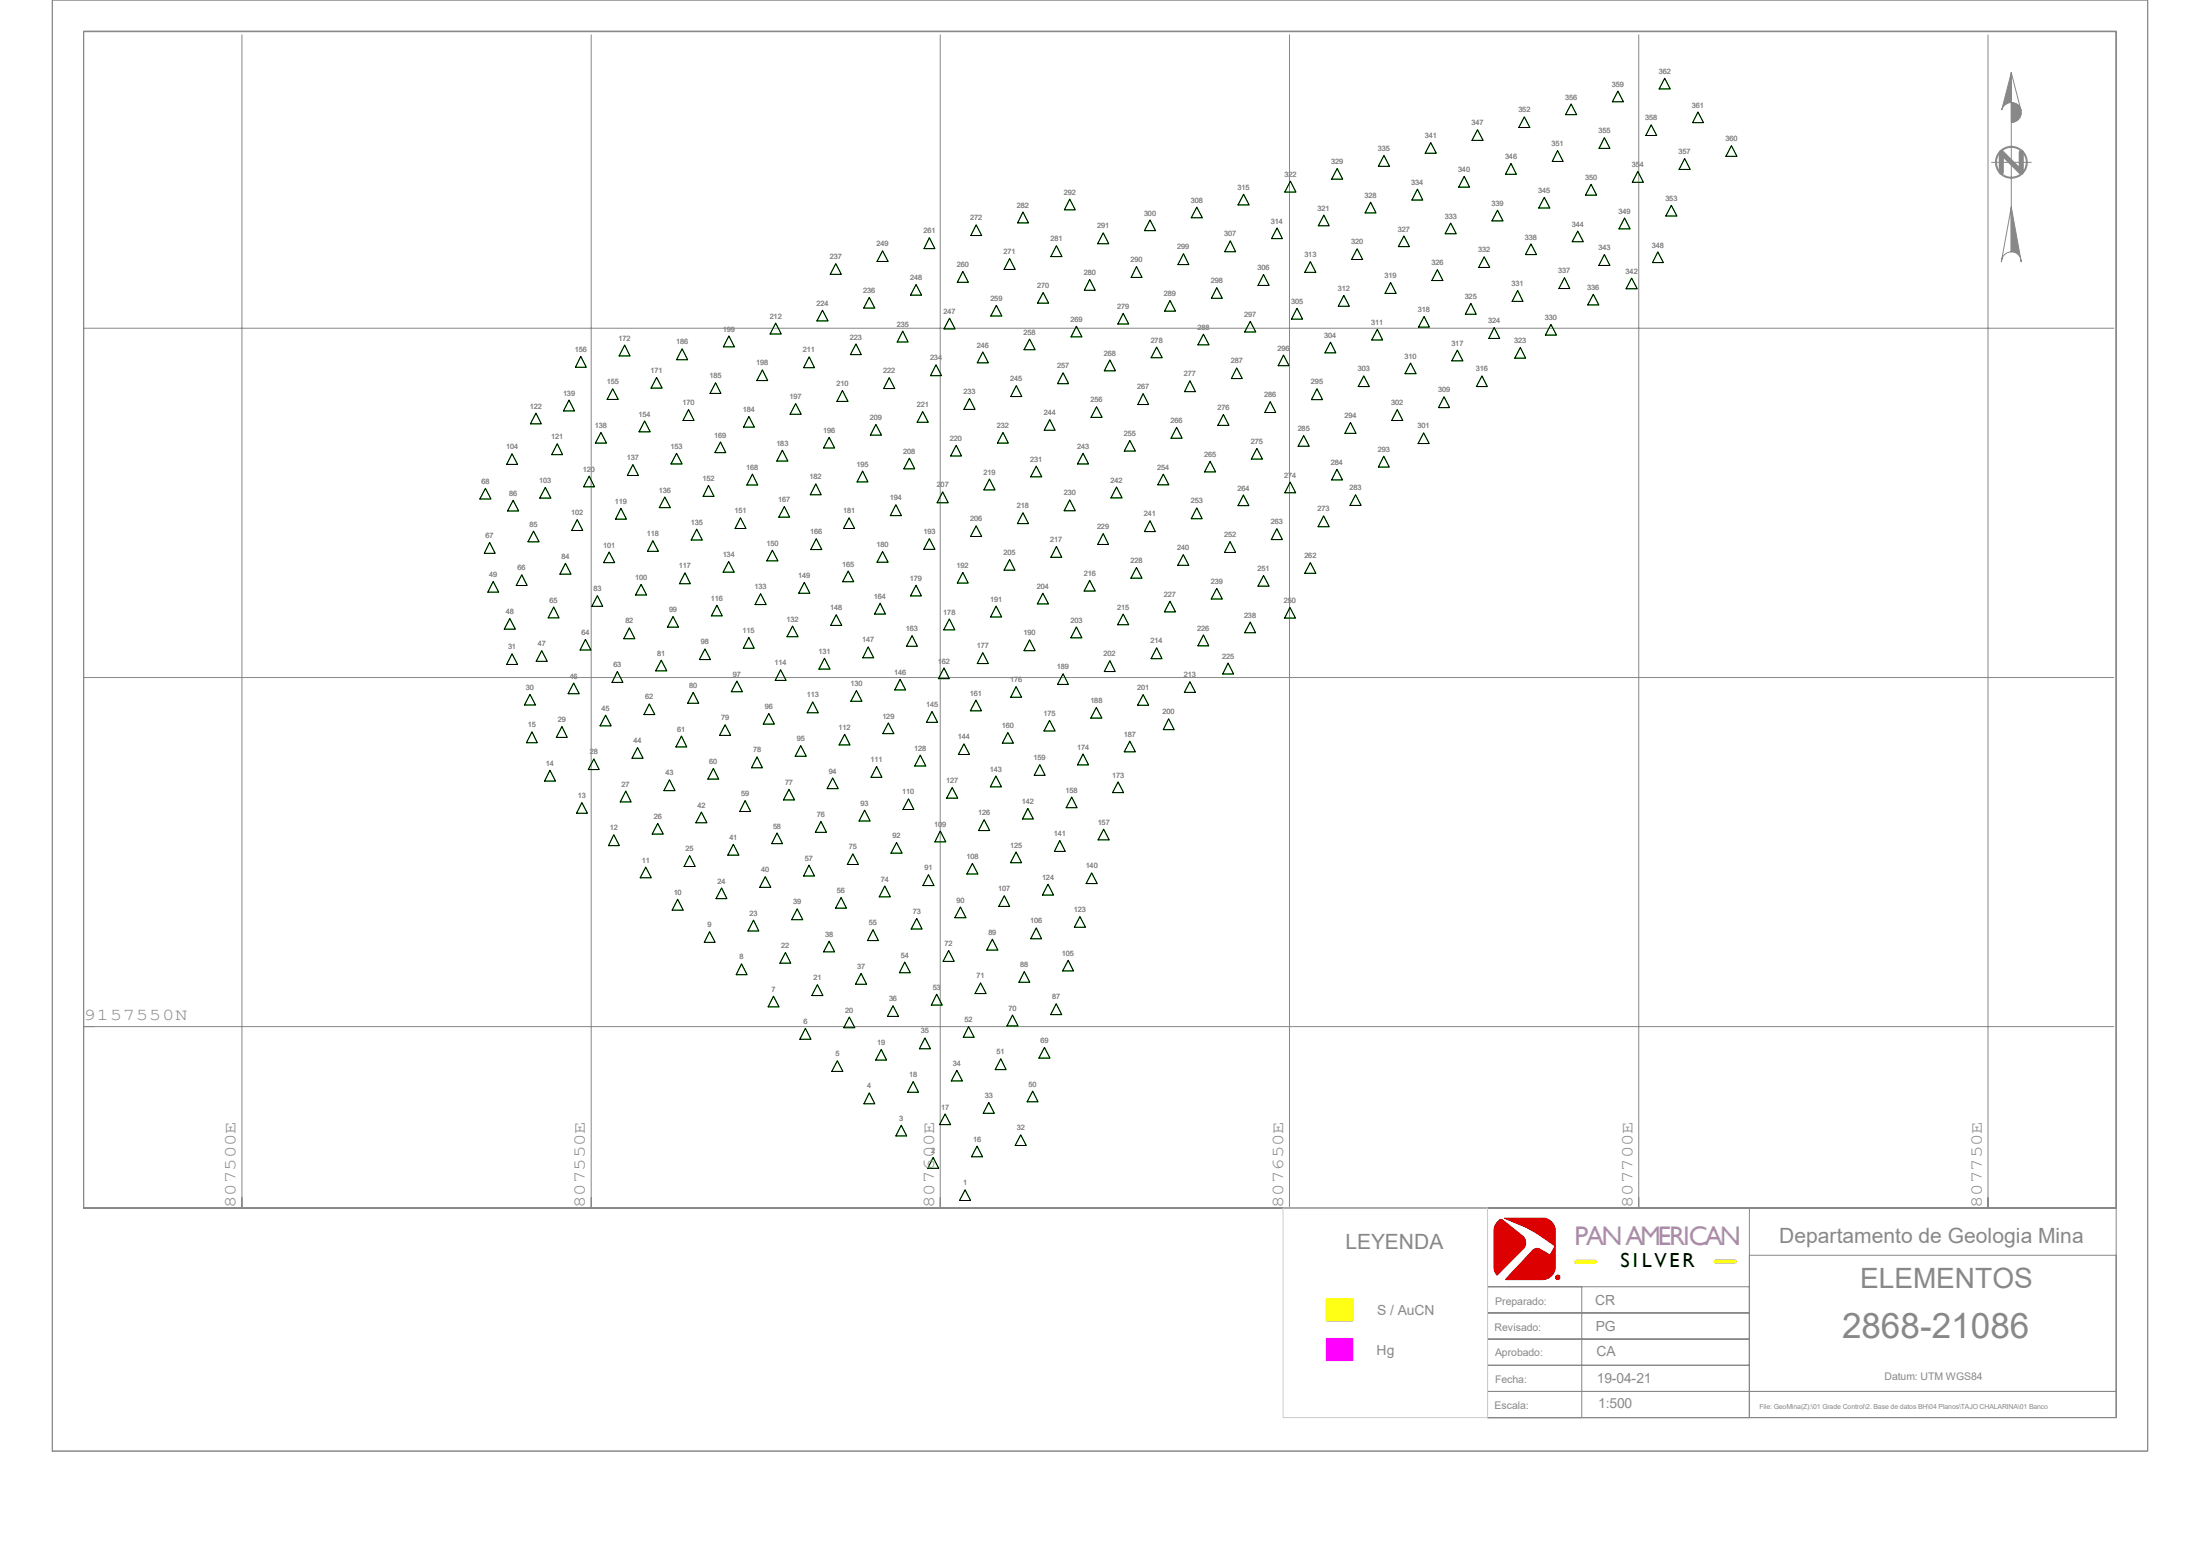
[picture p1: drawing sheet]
<svg xmlns="http://www.w3.org/2000/svg" width="420mm" height="297mm" viewBox="0 0 420 297" stroke-linecap="round" stroke-linejoin="round" font-family="sans-serif">
<g fill="#888" stroke="#888" stroke-width=".19">
<path d="M384 39.5l1.9 10.5-.2-.9a1.82 1.82 0 0 0-1.7-1z" fill-rule="evenodd"/>
<path d="M384 19.6a1.91 1.91 0 0 1 1.9 1.9 1.91 1.91 0 0 1-1.9 1.9z" fill-rule="evenodd"/>
<path d="M384 13.9l-.1 5.7a2.01 2.01 0 0 0-1.8 1.4z" fill-rule="evenodd"/>
</g>
<g fill="#d00" stroke="#d00" stroke-width=".19">
<path d="M285.8 233.4l.6-.6 .5 .1 3.7 3a1.73 1.73 0 0 1 .4 2.3l-5.2 5.2a2.21 2.21 0 0 1-.6-1.5v-7a2.22 2.22 0 0 1 .6-1.5z" fill-rule="evenodd"/>
<path d="M287.2 232.5h7.3a2.36 2.36 0 0 1 2.4 2.5v6.9a2.43 2.43 0 0 1-2.4 2.4l-7.1-.1 5-5.3a1.2 1.2 0 0 1 1.8-.4l1.7 1.1 1-1.8-3.1-2.1-2.3-1.3z" fill-rule="evenodd"/>
</g>
<path d="M253.2 247.9h5.1v4.2h-5.1z" fill-rule="evenodd" fill="#ff0" stroke="#ff0" stroke-width=".19"/>
<path d="M253.2 255.5h5.1v4.2h-5.1z" fill-rule="evenodd" fill="#f0f" stroke="#f0f" stroke-width=".19"/>
<g fill="none" stroke="#888" stroke-width=".19">
<path d="M10 0h400v277h-400zM16 6h388v224.6h-388zM16 6.1h388v224.5h-388zM46.2 6.6v224M112.9 6.6v224M179.5 6.6v224M246.2 6.6v224M312.8 6.6v224M379.5 6.6v224M384 13.9l1.8 7.2a1.88 1.88 0 0 0-1.8-1.5zM384 13.9v34.2M380.2 31h7.6"/>
<path d="M384 39.5l-.1 8.6a1.93 1.93 0 0 0-1.7 1.1l-.1 .8zM16 62.7h387.5M16 129.3h387.5M16 196h387.5M284 230.6h120v40h-120zM284 230.6h50v40h-50zM334 239.6h70v26h-70zM284 255.6h50v5h-50zM284 250.6h50v5h-50zM284 245.6h50v5h-50zM284 245.6h18v25h-18zM284 265.6h50v5h-50z"/>
<path d="M284 260.6h50v5h-50zM334 265.6h70v5h-70z"/>
<circle cx="384" cy="31" r="2.86"/>
<circle cx="384" cy="31" r="3"/>
</g>
<path d="M385.9 29.1v3.8l-3.8-3.8v3.8" fill="none" stroke="#888" stroke-width=".97"/>
<circle cx="297.4" cy="243.8" r=".32" fill="none" stroke="#d00" stroke-width=".38"/>
<g fill="none" stroke="#0f0" stroke-width=".19">
<path d="M299.9 19.9l1.1 2h-2.1zM308.9 17.4l1 2h-2.1zM317.8 14.9l1.1 2.1h-2.2zM204.2 38l1.1 2h-2.1zM228.5 39.5l1 2.1h-2.1zM237.4 37.1l1.1 2h-2.2zM246.3 34.6l1.1 2.1h-2.1zM255.3 32.2l1 2h-2.1zM261.7 38.6l1 2h-2.1zM264.2 29.7l1.1 2.1h-2.2zM270.6 36.1l1 2.1h-2.1zM273.1 27.2l1.1 2.1h-2.1z"/>
<path d="M279.5 33.7l1 2h-2zM282.1 24.8l1 2h-2.1zM288.5 31.2l1 2.1h-2.1zM291 22.3l1.1 2h-2.2zM294.8 37.7l1.1 2h-2.1zM297.3 28.7l1.1 2.1h-2.1zM303.7 35.2l1.1 2.1h-2.1zM306.3 26.3l1 2h-2zM312.7 32.7l1 2.1h-2.1zM315.2 23.8l1.1 2.1h-2.1zM319.1 39.2l1 2h-2.1zM321.6 30.3l1.1 2h-2.2z"/>
<path d="M324.1 21.4l1.1 2h-2.1zM330.5 27.8l1.1 2h-2.1zM157 59.2l1.1 2.1h-2.1zM159.6 50.3l1 2.1h-2.1zM165.9 56.8l1.1 2h-2.1zM168.5 47.9l1 2h-2.1zM174.9 54.3l1 2h-2.1zM177.4 45.4l1.1 2.1h-2.1zM183.8 51.8l1.1 2.1h-2.1zM186.4 42.9l1 2.1h-2.1zM190.2 58.3l1.1 2h-2.2zM192.7 49.4l1.1 2h-2.1z"/>
<path d="M195.3 40.5l1 2h-2zM199.1 55.8l1.1 2.1h-2.1zM201.7 46.9l1 2.1h-2.1zM208 53.3l1.1 2.1h-2.1zM210.6 44.5l1.1 2h-2.2zM214.4 59.8l1.1 2h-2.1zM217 50.9l1 2.1h-2.1zM219.5 42l1.1 2h-2.1zM223.4 57.4l1 2h-2.1zM225.9 48.4l1 2.1h-2zM232.3 54.9l1 2h-2zM234.9 46l1 2h-2.1z"/>
<path d="M241.2 52.4l1.1 2.1h-2.1zM243.8 43.5l1 2.1h-2.1zM247.6 58.8l1.1 2.1h-2.2zM250.1 50l1.1 2h-2.1zM252.7 41.1l1 2h-2zM256.5 56.4l1.1 2.1h-2.1zM259.1 47.5l1 2h-2.1zM265.5 53.9l1 2.1h-2.1zM268 45l1.1 2.1h-2.1zM274.4 51.5l1.1 2.1h-2.2zM276.9 42.6l1.1 2h-2.1zM280.8 57.9l1 2.1h-2.1z"/>
<path d="M283.3 49l1.1 2.1h-2.1zM285.9 40.1l1 2.1h-2.1zM289.7 55.5l1 2h-2zM292.3 46.6l1 2h-2.1zM298.7 53l1 2.1h-2.1zM301.2 44.1l1.1 2h-2.2zM304.2 56.2l1 2h-2.1zM306.3 48.6l1 2.1h-2.1zM310.1 41.6l1.1 2.1h-2.1zM311.5 53.1l1 2h-2.1zM316.5 48.1l1 2h-2zM102.3 78.9l1 2h-2z"/>
<path d="M108.6 76.4l1.1 2h-2.1zM110.9 68l1 2.1h-2zM117 74.2l1 2h-2.1zM119.3 65.9l1 2h-2.1zM125.3 72.1l1.1 2h-2.1zM130.2 66.6l1.1 2.1h-2.1zM131.4 78.2l1.1 2.1h-2.1zM136.6 73.1l1 2h-2zM139.1 64.1l1.1 2.1h-2.1zM143 79.5l1 2h-2.1zM145.5 70.6l1.1 2h-2.1zM148.1 61.7l1 2.1h-2.1z"/>
<path d="M151.9 77l1.1 2.1h-2.2zM154.5 68.1l1 2.1h-2.1zM160.8 74.5l1.1 2.1h-2.1zM163.4 65.7l1 2h-2.1zM169.8 72.1l1 2.1h-2.1zM172.3 63.2l1.1 2.1h-2.1zM176.1 78.6l1.1 2h-2.1zM178.7 69.6l1 2.1h-2.1zM181.3 60.7l1 2.1h-2.1zM185.1 76.1l1 2h-2.1zM187.6 67.2l1.1 2.1h-2.1zM194 73.6l1.1 2.1h-2.1z"/>
<path d="M196.6 64.7l1 2.1h-2.1zM202.9 71.2l1.1 2h-2.1zM205.5 62.3l1 2h-2zM209.3 77.6l1.1 2.1h-2.1zM211.9 68.7l1 2.1h-2.1zM218.2 75.1l1.1 2.1h-2.1zM220.8 66.3l1.1 2h-2.1zM227.2 72.7l1 2.1h-2.1zM229.7 63.8l1.1 2h-2.1zM233.6 79.1l1 2.1h-2.1zM236.1 70.2l1.1 2.1h-2.1zM238.7 61.3l1 2.1h-2.1z"/>
<path d="M242.5 76.7l1 2h-2zM245 67.8l1.1 2h-2.1zM251.4 74.2l1.1 2.1h-2.1zM254 65.3l1 2.1h-2.1zM260.4 71.8l1 2h-2.1zM262.9 62.9l1 2h-2zM266.7 78.2l1.1 2.1h-2.1zM269.3 69.3l1 2h-2.1zM271.9 60.4l1 2h-2.1zM275.7 75.7l1 2.1h-2.1zM278.2 66.8l1.1 2.1h-2.1zM282.9 71.8l1 2h-2z"/>
<path d="M285.2 62.5l1.1 2.1h-2.1zM290.2 66.3l1.1 2.1h-2.1zM296.1 61.9l1 2.1h-2.1zM92.7 93.2l1 2.1h-2.1zM97.7 86.6l1.1 2h-2.1zM98 95.5l1 2h-2.1zM104.1 93l1.1 2.1h-2.2zM106.4 84.7l1 2.1h-2.1zM110.2 99.2l1.1 2.1h-2.2zM112.5 90.9l1 2h-2.1zM114.7 82.6l1.1 2h-2.1zM118.5 97l1.1 2.1h-2.1z"/>
<path d="M120.8 88.7l1.1 2.1h-2.1zM123.1 80.3l1 2.1h-2.1zM126.9 94.9l1.1 2h-2.1zM129.2 86.5l1 2.1h-2.1zM135.3 92.7l1 2h-2.1zM137.5 84.4l1.1 2h-2.1zM141.4 98.8l1 2.1h-2.1zM143.6 90.5l1.1 2.1h-2.1zM149.4 85.9l1 2.1h-2.1zM149.7 96.7l1 2h-2zM155.7 92.4l1.1 2h-2.1zM158.3 83.5l1 2h-2.1z"/>
<path d="M162.1 98.8l1.1 2.1h-2.2zM164.7 89.9l1 2.1h-2.1zM167.2 81l1.1 2.1h-2.1zM171 96.4l1.1 2h-2.1zM173.6 87.5l1 2h-2zM180 93.9l1 2.1h-2.1zM182.5 85l1.1 2h-2.1zM188.9 91.4l1 2.1h-2.1zM191.5 82.6l1 2h-2.1zM195.3 97.9l1 2h-2.1zM197.8 89l1.1 2h-2.1zM200.4 80.1l1 2h-2.1z"/>
<path d="M204.2 95.4l1.1 2.1h-2.1zM206.8 86.5l1 2.1h-2.1zM213.1 93l1.1 2h-2.1zM215.7 84.1l1 2h-2.1zM219.5 99.4l1.1 2.1h-2.1zM222.1 90.5l1 2h-2.1zM224.6 81.6l1.1 2.1h-2.1zM228.5 96.9l1 2.1h-2.1zM231 88.1l1.1 2h-2.1zM237.4 94.5l1 2h-2.1zM239.9 85.6l1.1 2h-2.1zM246.3 92l1.1 2.1h-2.1z"/>
<path d="M248.9 83.1l1 2.1h-2.1zM252.7 98.5l1 2h-2.1zM255.2 89.6l1.1 2h-2.1zM257.8 80.6l1.1 2.1h-2.1zM258.8 94.4l1 2.1h-2.1zM264.2 87.1l1 2.1h-2.1zM271.8 82.6l1 2.1h-2.1zM93.5 103.5l1 2.1h-2zM94.1 111l1.1 2h-2.1zM97.3 118.1l1.1 2h-2.1zM99.6 109.7l1 2.1h-2zM101.9 101.4l1 2h-2.1z"/>
<path d="M105.7 115.9l1 2h-2.1zM107.9 107.5l1.1 2.1h-2.1zM114 113.7l1.1 2h-2.1zM116.3 105.4l1 2h-2.1zM120.1 119.8l1.1 2.1h-2.1zM122.4 111.5l1 2.1h-2.1zM124.6 103.2l1.1 2h-2.1zM128.5 117.7l1 2h-2.1zM130.8 109.3l1 2.1h-2.1zM133 101l1.1 2.1h-2.1zM136.9 115.5l1 2.1h-2.1zM139.1 107.2l1.1 2h-2.2z"/>
<path d="M145.2 113.3l1.1 2.1h-2.2zM147.4 105l1.1 2.1h-2.1zM151.3 119.5l1.1 2h-2.2zM153.5 111.2l1.1 2h-2.1zM155.8 102.8l1.1 2.1h-2.1zM159.6 117.3l1.1 2.1h-2.1zM161.9 109l1.1 2h-2.1zM168 115.1l1 2.1h-2zM168.5 105.3l1 2h-2.1zM174.9 111.7l1 2h-2.1zM177.4 102.8l1.1 2.1h-2.1zM181.2 118.2l1.1 2h-2.1z"/>
<path d="M183.8 109.3l1 2h-2zM186.4 100.4l1 2h-2.1zM190.2 115.7l1 2.1h-2.1zM192.7 106.8l1.1 2h-2.1zM199.1 113.2l1.1 2.1h-2.2zM201.7 104.3l1 2.1h-2.1zM205.5 119.7l1 2.1h-2.1zM208 110.8l1.1 2h-2.1zM210.6 101.9l1 2h-2.1zM214.4 117.2l1.1 2.1h-2.1zM217 108.3l1 2.1h-2.1zM223.4 114.8l1 2h-2.1z"/>
<path d="M225.9 105.9l1 2h-2.1zM232.3 112.3l1 2h-2.1zM234.8 103.4l1.1 2.1h-2.1zM238.7 118.7l1 2.1h-2.1zM241.2 109.9l1.1 2h-2.1zM243.8 100.9l1 2.1h-2.1zM246.3 116l1 2h-2.1zM250.1 107.4l1.1 2h-2.1zM97.7 124.8l1.1 2h-2.1zM101.2 132.5l1 2.1h-2.1zM101.6 139.7l1 2.1h-2.1zM103.4 124.2l1.1 2h-2.1z"/>
<path d="M107.3 138.7l1 2.1h-2.1zM109.5 130.4l1.1 2h-2.1zM111.8 122l1 2.1h-2.1zM115.6 136.5l1.1 2.1h-2.1zM117.9 128.2l1 2.1h-2.1zM124 134.4l1 2h-2.1zM126.2 126l1.1 2.1h-2.1zM132.3 132.2l1.1 2h-2.1zM134.6 123.9l1 2h-2.1zM138.4 138.3l1.1 2.1h-2.1zM140.7 130l1 2h-2.1zM143 121.7l1 2h-2.1z"/>
<path d="M146.8 136.2l1 2h-2.1zM149 127.8l1.1 2.1h-2.1zM155.2 134l1 2.1h-2.1zM157.4 125.6l1.1 2.1h-2.2zM163.5 131.8l1 2.1h-2.1zM165.7 123.5l1.1 2.1h-2.1zM169.6 138l1 2h-2.1zM171.8 129.7l1.1 2h-2.1zM174.1 121.3l1 2.1h-2zM177.9 135.8l1.1 2.1h-2.1zM180.2 127.5l1 2h-2zM186.3 133.6l1.1 2.1h-2.1z"/>
<path d="M187.6 124.6l1.1 2.1h-2.1zM192.4 139.8l1.1 2.1h-2.2zM194 131.1l1 2h-2zM196.6 122.1l1 2.1h-2.1zM200.4 137.5l1 2h-2.1zM202.9 128.6l1.1 2h-2.1zM209.3 135l1.1 2.1h-2.2zM211.9 126.1l1 2.1h-2.1zM218.2 132.6l1.1 2h-2.1zM220.8 123.7l1 2h-2zM223.1 137.2l1.1 2.1h-2.1zM227.2 130.1l1 2.1h-2.1z"/>
<path d="M229.7 121.2l1.1 2.1h-2.1zM234.4 126.6l1.1 2.1h-2.1zM105 147l1 2.1h-2zM111.1 153.2l1 2h-2zM113.4 144.9l1 2h-2.1zM117.2 159.3l1 2.1h-2zM119.5 151l1 2.1h-2.1zM121.7 142.7l1.1 2h-2.2zM125.6 157.2l1 2h-2.1zM127.8 148.8l1.1 2.1h-2.2zM130.1 140.5l1 2.1h-2.1zM133.9 155l1.1 2.1h-2.2z"/>
<path d="M136.2 146.7l1 2h-2.1zM142.2 152.8l1.1 2.1h-2.1zM144.5 144.5l1 2.1h-2zM148.3 159l1.1 2h-2.1zM150.6 150.7l1.1 2h-2.1zM152.9 142.3l1 2.1h-2.1zM156.7 156.8l1.1 2.1h-2.1zM159 148.5l1 2h-2.1zM161.2 140.2l1.1 2h-2.1zM165.1 154.6l1 2.1h-2.1zM167.3 146.3l1.1 2.1h-2.1zM173.4 152.5l1.1 2h-2.1z"/>
<path d="M175.7 144.1l1 2.1h-2.1zM179.5 158.6l1.1 2.1h-2.1zM181.8 150.3l1 2.1h-2.1zM184 142l1.1 2h-2.1zM187.9 156.5l1 2h-2.1zM190.1 148.1l1.1 2.1h-2.1zM196.2 154.3l1.1 2h-2.1zM198.5 146l1 2h-2.1zM204.6 152.1l1 2.1h-2.1zM206.8 143.9l1 2.1h-2.1zM210.7 158.3l1.1 2h-2.2zM213.4 149.3l1.1 2h-2.1z"/>
<path d="M215.7 141.5l1 2h-2.1zM123.3 165.5l1 2.1h-2.1zM129.4 171.7l1 2h-2.1zM131.7 163.3l1 2.1h-2.1zM135.5 177.8l1 2.1h-2zM137.8 169.5l1 2h-2.1zM140 161.2l1.1 2h-2.2zM143.8 175.6l1.1 2.1h-2.1zM146.1 167.3l1.1 2.1h-2.2zM152.2 173.5l1 2.1h-2.1zM154.4 165.1l1.1 2.1h-2.1zM158.3 179.7l1 2h-2.1z"/>
<path d="M160.6 171.3l1 2.1h-2.1zM162.8 163l1.1 2h-2.1zM166.7 177.5l1 2h-2.1zM168.9 169.1l1.1 2.1h-2.1zM171.2 160.8l1 2.1h-2.1zM175 175.3l1 2h-2.1zM177.2 167l1.1 2h-2.1zM183.3 173.1l1.1 2.1h-2.1zM185.6 164.8l1.1 2h-2.1zM189.4 179.3l1.1 2.1h-2.1zM191.7 171l1 2h-2zM194 162.6l1 2.1h-2.1z"/>
<path d="M197.8 177.1l1 2.1h-2zM200.1 168.8l1 2.1h-2.1zM202.3 160.4l1.1 2.1h-2.1zM206.2 175l1 2h-2.1zM208.4 166.6l1.1 2.1h-2.2zM141.6 184l1 2.1h-2.1zM147.7 190.2l1 2h-2.1zM149.9 181.8l1.1 2.1h-2.1zM153.8 196.3l1 2.1h-2.1zM156 188l1.1 2h-2.1zM162.1 194.1l1.1 2.1h-2.1zM164.4 185.8l1 2.1h-2.1z"/>
<path d="M170.5 192l1 2h-2.1zM172.7 183.6l1.1 2.1h-2.1zM176.6 198.1l1 2.1h-2.1zM178.8 189.8l1.1 2.1h-2.1zM181.1 181.4l1.1 2.1h-2.2zM184.9 196l1.1 2h-2.1zM187.2 187.6l1.1 2.1h-2.2zM193.3 193.8l1.1 2h-2.2zM195.5 185.5l1.1 2h-2.1zM199.4 199.9l1 2.1h-2.1zM201.6 191.6l1.1 2.1h-2.1zM203.9 183.3l1 2h-2z"/>
<path d="M159.9 202.5l1 2h-2.1zM165.9 208.6l1.1 2.1h-2.1zM168.2 200.3l1 2.1h-2zM172 214.8l1.1 2h-2.1zM174.3 206.5l1 2h-2zM180.4 212.6l1.1 2.1h-2.1zM182.7 204.3l1 2h-2.1zM186.5 218.8l1.1 2h-2.1zM188.8 210.4l1 2.1h-2.1zM191.1 202.1l1 2.1h-2.1zM194.9 216.6l1 2.1h-2.1zM197.1 208.3l1.1 2h-2.1z"/>
<path d="M178.1 220.9l1.1 2.1h-2.1zM184.2 227.1l1.1 2.1h-2.1zM297.6 244.2h.1"/>
</g>
<path d="M300.9 240.8h3.6M327.5 240.8h3.7" fill="none" stroke="#fb0" stroke-width=".76"/>
<path d="M244.9 230.6h39.1v40h-39.1z" fill="none" stroke="#ccc" stroke-width=".19"/>
<g fill="none" stroke="#010000" stroke-width=".19">
<path d="M299.9 19.9l1.1 2h-2.1zM308.9 17.4l1 2h-2.1zM317.8 14.9l1.1 2.1h-2.2zM204.2 38l1.1 2h-2.1zM228.5 39.5l1 2.1h-2.1zM237.4 37.1l1.1 2h-2.2zM246.3 34.6l1.1 2.1h-2.1zM255.3 32.2l1 2h-2.1zM261.7 38.6l1 2h-2.1zM264.2 29.7l1.1 2.1h-2.2zM270.6 36.1l1 2.1h-2.1zM273.1 27.2l1.1 2.1h-2.1z"/>
<path d="M279.5 33.7l1 2h-2zM282.1 24.8l1 2h-2.1zM288.5 31.2l1 2.1h-2.1zM291 22.3l1.1 2h-2.2zM294.8 37.7l1.1 2h-2.1zM297.3 28.7l1.1 2.1h-2.1zM303.7 35.2l1.1 2.1h-2.1zM306.3 26.3l1 2h-2zM312.7 32.7l1 2.1h-2.1zM315.2 23.8l1.1 2.1h-2.1zM319.1 39.2l1 2h-2.1zM321.6 30.3l1.1 2h-2.2z"/>
<path d="M324.1 21.4l1.1 2h-2.1zM330.5 27.8l1.1 2h-2.1zM157 59.2l1.1 2.1h-2.1zM159.6 50.3l1 2.1h-2.1zM165.9 56.8l1.1 2h-2.1zM168.5 47.9l1 2h-2.1zM174.9 54.3l1 2h-2.1zM177.4 45.4l1.1 2.1h-2.1zM183.8 51.8l1.1 2.1h-2.1zM186.4 42.9l1 2.1h-2.1zM190.2 58.3l1.1 2h-2.2zM192.7 49.4l1.1 2h-2.1z"/>
<path d="M195.3 40.5l1 2h-2zM199.1 55.8l1.1 2.1h-2.1zM201.7 46.9l1 2.1h-2.1zM208 53.3l1.1 2.1h-2.1zM210.6 44.5l1.1 2h-2.2zM214.4 59.8l1.1 2h-2.1zM217 50.9l1 2.1h-2.1zM219.5 42l1.1 2h-2.1zM223.4 57.4l1 2h-2.1zM225.9 48.4l1 2.1h-2zM232.3 54.9l1 2h-2zM234.9 46l1 2h-2.1z"/>
<path d="M241.2 52.4l1.1 2.1h-2.1zM243.8 43.5l1 2.1h-2.1zM247.6 58.8l1.1 2.1h-2.2zM250.1 50l1.1 2h-2.1zM252.7 41.1l1 2h-2zM256.5 56.4l1.1 2.1h-2.1zM259.1 47.5l1 2h-2.1zM265.5 53.9l1 2.1h-2.1zM268 45l1.1 2.1h-2.1zM274.4 51.5l1.1 2.1h-2.2zM276.9 42.6l1.1 2h-2.1zM280.8 57.9l1 2.1h-2.1z"/>
<path d="M283.3 49l1.1 2.1h-2.1zM285.9 40.1l1 2.1h-2.1zM289.7 55.5l1 2h-2zM292.3 46.6l1 2h-2.1zM298.7 53l1 2.1h-2.1zM301.2 44.1l1.1 2h-2.2zM304.2 56.2l1 2h-2.1zM306.3 48.6l1 2.1h-2.1zM310.1 41.6l1.1 2.1h-2.1zM311.5 53.1l1 2h-2.1zM316.5 48.1l1 2h-2zM102.3 78.9l1 2h-2z"/>
<path d="M108.6 76.4l1.1 2h-2.1zM110.9 68l1 2.1h-2zM117 74.2l1 2h-2.1zM119.3 65.9l1 2h-2.1zM125.3 72.1l1.1 2h-2.1zM130.2 66.6l1.1 2.1h-2.1zM131.4 78.2l1.1 2.1h-2.1zM136.6 73.1l1 2h-2zM139.1 64.1l1.1 2.1h-2.1zM143 79.5l1 2h-2.1zM145.5 70.6l1.1 2h-2.1zM148.1 61.7l1 2.1h-2.1z"/>
<path d="M151.9 77l1.1 2.1h-2.2zM154.5 68.1l1 2.1h-2.1zM160.8 74.5l1.1 2.1h-2.1zM163.4 65.7l1 2h-2.1zM169.8 72.1l1 2.1h-2.1zM172.3 63.2l1.1 2.1h-2.1zM176.1 78.6l1.1 2h-2.1zM178.7 69.6l1 2.1h-2.1zM181.3 60.7l1 2.1h-2.1zM185.1 76.1l1 2h-2.1zM187.6 67.2l1.1 2.1h-2.1zM194 73.6l1.1 2.1h-2.1z"/>
<path d="M196.6 64.7l1 2.1h-2.1zM202.9 71.2l1.1 2h-2.1zM205.5 62.3l1 2h-2zM209.3 77.6l1.1 2.1h-2.1zM211.9 68.7l1 2.1h-2.1zM218.2 75.1l1.1 2.1h-2.1zM220.8 66.3l1.1 2h-2.1zM227.2 72.7l1 2.1h-2.1zM229.7 63.8l1.1 2h-2.1zM233.6 79.1l1 2.1h-2.1zM236.1 70.2l1.1 2.1h-2.1zM238.7 61.3l1 2.1h-2.1z"/>
<path d="M242.5 76.7l1 2h-2zM245 67.8l1.1 2h-2.1zM251.4 74.2l1.1 2.1h-2.1zM254 65.3l1 2.1h-2.1zM260.4 71.8l1 2h-2.1zM262.9 62.9l1 2h-2zM266.7 78.2l1.1 2.1h-2.1zM269.3 69.3l1 2h-2.1zM271.9 60.4l1 2h-2.1zM275.7 75.7l1 2.1h-2.1zM278.2 66.8l1.1 2.1h-2.1zM282.9 71.8l1 2h-2z"/>
<path d="M285.2 62.5l1.1 2.1h-2.1zM290.2 66.3l1.1 2.1h-2.1zM296.1 61.9l1 2.1h-2.1zM92.7 93.2l1 2.1h-2.1zM97.7 86.6l1.1 2h-2.1zM98 95.5l1 2h-2.1zM104.1 93l1.1 2.1h-2.2zM106.4 84.7l1 2.1h-2.1zM110.2 99.2l1.1 2.1h-2.2zM112.5 90.9l1 2h-2.1zM114.7 82.6l1.1 2h-2.1zM118.5 97l1.1 2.1h-2.1z"/>
<path d="M120.8 88.7l1.1 2.1h-2.1zM123.1 80.3l1 2.1h-2.1zM126.9 94.9l1.1 2h-2.1zM129.2 86.5l1 2.1h-2.1zM135.3 92.7l1 2h-2.1zM137.5 84.4l1.1 2h-2.1zM141.4 98.8l1 2.1h-2.1zM143.6 90.5l1.1 2.1h-2.1zM149.4 85.9l1 2.1h-2.1zM149.7 96.7l1 2h-2zM155.7 92.4l1.1 2h-2.1zM158.3 83.5l1 2h-2.1z"/>
<path d="M162.1 98.8l1.1 2.1h-2.2zM164.7 89.9l1 2.1h-2.1zM167.2 81l1.1 2.1h-2.1zM171 96.4l1.1 2h-2.1zM173.6 87.5l1 2h-2zM180 93.9l1 2.1h-2.1zM182.5 85l1.1 2h-2.1zM188.9 91.4l1 2.1h-2.1zM191.5 82.6l1 2h-2.1zM195.3 97.9l1 2h-2.1zM197.8 89l1.1 2h-2.1zM200.4 80.1l1 2h-2.1z"/>
<path d="M204.2 95.4l1.1 2.1h-2.1zM206.8 86.5l1 2.1h-2.1zM213.1 93l1.1 2h-2.1zM215.7 84.1l1 2h-2.1zM219.5 99.4l1.1 2.1h-2.1zM222.1 90.5l1 2h-2.1zM224.6 81.6l1.1 2.1h-2.1zM228.5 96.9l1 2.1h-2.1zM231 88.1l1.1 2h-2.1zM237.4 94.5l1 2h-2.1zM239.9 85.6l1.1 2h-2.1zM246.3 92l1.1 2.1h-2.1z"/>
<path d="M248.9 83.1l1 2.1h-2.1zM252.7 98.5l1 2h-2.1zM255.2 89.6l1.1 2h-2.1zM257.8 80.6l1.1 2.1h-2.1zM258.8 94.4l1 2.1h-2.1zM264.2 87.1l1 2.1h-2.1zM271.8 82.6l1 2.1h-2.1zM93.5 103.5l1 2.1h-2zM94.1 111l1.1 2h-2.1zM97.3 118.1l1.1 2h-2.1zM99.6 109.7l1 2.1h-2zM101.9 101.4l1 2h-2.1z"/>
<path d="M105.7 115.9l1 2h-2.1zM107.9 107.5l1.1 2.1h-2.1zM114 113.7l1.1 2h-2.1zM116.3 105.4l1 2h-2.1zM120.1 119.8l1.1 2.1h-2.1zM122.4 111.5l1 2.1h-2.1zM124.6 103.2l1.1 2h-2.1zM128.5 117.7l1 2h-2.1zM130.8 109.3l1 2.1h-2.1zM133 101l1.1 2.1h-2.1zM136.9 115.5l1 2.1h-2.1zM139.1 107.2l1.1 2h-2.2z"/>
<path d="M145.2 113.3l1.1 2.1h-2.2zM147.4 105l1.1 2.1h-2.1zM151.3 119.5l1.1 2h-2.2zM153.5 111.2l1.1 2h-2.1zM155.8 102.8l1.1 2.1h-2.1zM159.6 117.3l1.1 2.1h-2.1zM161.9 109l1.1 2h-2.1zM168 115.1l1 2.1h-2zM168.5 105.3l1 2h-2.1zM174.9 111.7l1 2h-2.1zM177.4 102.8l1.1 2.1h-2.1zM181.2 118.2l1.1 2h-2.1z"/>
<path d="M183.8 109.3l1 2h-2zM186.4 100.4l1 2h-2.1zM190.2 115.7l1 2.1h-2.1zM192.7 106.8l1.1 2h-2.1zM199.1 113.2l1.1 2.1h-2.2zM201.7 104.3l1 2.1h-2.1zM205.5 119.7l1 2.1h-2.1zM208 110.8l1.1 2h-2.1zM210.6 101.9l1 2h-2.1zM214.4 117.2l1.1 2.1h-2.1zM217 108.3l1 2.1h-2.1zM223.4 114.8l1 2h-2.1z"/>
<path d="M225.9 105.9l1 2h-2.1zM232.3 112.3l1 2h-2.1zM234.8 103.4l1.1 2.1h-2.1zM238.7 118.7l1 2.1h-2.1zM241.2 109.9l1.1 2h-2.1zM243.8 100.9l1 2.1h-2.1zM246.3 116l1 2h-2.1zM250.1 107.4l1.1 2h-2.1zM97.7 124.8l1.1 2h-2.1zM101.2 132.5l1 2.1h-2.1zM101.6 139.7l1 2.1h-2.1zM103.4 124.2l1.1 2h-2.1z"/>
<path d="M107.3 138.7l1 2.1h-2.1zM109.5 130.4l1.1 2h-2.1zM111.8 122l1 2.1h-2.1zM115.6 136.5l1.1 2.1h-2.1zM117.9 128.2l1 2.1h-2.1zM124 134.4l1 2h-2.1zM126.2 126l1.1 2.1h-2.1zM132.3 132.2l1.1 2h-2.1zM134.6 123.9l1 2h-2.1zM138.4 138.3l1.1 2.1h-2.1zM140.7 130l1 2h-2.1zM143 121.7l1 2h-2.1z"/>
<path d="M146.8 136.2l1 2h-2.1zM149 127.8l1.1 2.1h-2.1zM155.2 134l1 2.1h-2.1zM157.4 125.6l1.1 2.1h-2.2zM163.5 131.8l1 2.1h-2.1zM165.7 123.5l1.1 2.1h-2.1zM169.6 138l1 2h-2.1zM171.8 129.7l1.1 2h-2.1zM174.1 121.3l1 2.1h-2zM177.9 135.8l1.1 2.1h-2.1zM180.2 127.5l1 2h-2zM186.3 133.6l1.1 2.1h-2.1z"/>
<path d="M187.6 124.6l1.1 2.1h-2.1zM192.4 139.8l1.1 2.1h-2.2zM194 131.1l1 2h-2zM196.6 122.1l1 2.1h-2.1zM200.4 137.5l1 2h-2.1zM202.9 128.6l1.1 2h-2.1zM209.3 135l1.1 2.1h-2.2zM211.9 126.1l1 2.1h-2.1zM218.2 132.6l1.1 2h-2.1zM220.8 123.7l1 2h-2zM223.1 137.2l1.1 2.1h-2.1zM227.2 130.1l1 2.1h-2.1z"/>
<path d="M229.7 121.2l1.1 2.1h-2.1zM234.4 126.6l1.1 2.1h-2.1zM105 147l1 2.1h-2zM111.1 153.2l1 2h-2zM113.4 144.9l1 2h-2.1zM117.2 159.3l1 2.1h-2zM119.5 151l1 2.1h-2.1zM121.7 142.7l1.1 2h-2.2zM125.6 157.2l1 2h-2.1zM127.8 148.8l1.1 2.1h-2.2zM130.1 140.5l1 2.1h-2.1zM133.9 155l1.1 2.1h-2.2z"/>
<path d="M136.2 146.7l1 2h-2.1zM142.2 152.8l1.1 2.1h-2.1zM144.5 144.5l1 2.1h-2zM148.3 159l1.1 2h-2.1zM150.6 150.7l1.1 2h-2.1zM152.9 142.3l1 2.1h-2.1zM156.7 156.8l1.1 2.1h-2.1zM159 148.5l1 2h-2.1zM161.2 140.2l1.1 2h-2.1zM165.1 154.6l1 2.1h-2.1zM167.3 146.3l1.1 2.1h-2.1zM173.4 152.5l1.1 2h-2.1z"/>
<path d="M175.7 144.1l1 2.1h-2.1zM179.5 158.6l1.1 2.1h-2.1zM181.8 150.3l1 2.1h-2.1zM184 142l1.1 2h-2.1zM187.9 156.5l1 2h-2.1zM190.1 148.1l1.1 2.1h-2.1zM196.2 154.3l1.1 2h-2.1zM198.5 146l1 2h-2.1zM204.6 152.1l1 2.1h-2.1zM206.8 143.9l1 2.1h-2.1zM210.7 158.3l1.1 2h-2.2zM213.4 149.3l1.1 2h-2.1z"/>
<path d="M215.7 141.5l1 2h-2.1zM123.3 165.5l1 2.1h-2.1zM129.4 171.7l1 2h-2.1zM131.7 163.3l1 2.1h-2.1zM135.5 177.8l1 2.1h-2zM137.8 169.5l1 2h-2.1zM140 161.2l1.1 2h-2.2zM143.8 175.6l1.1 2.1h-2.1zM146.1 167.3l1.1 2.1h-2.2zM152.2 173.5l1 2.1h-2.1zM154.4 165.1l1.1 2.1h-2.1zM158.3 179.7l1 2h-2.1z"/>
<path d="M160.6 171.3l1 2.1h-2.1zM162.8 163l1.1 2h-2.1zM166.7 177.5l1 2h-2.1zM168.9 169.1l1.1 2.1h-2.1zM171.2 160.8l1 2.1h-2.1zM175 175.3l1 2h-2.1zM177.2 167l1.1 2h-2.1zM183.3 173.1l1.1 2.1h-2.1zM185.6 164.8l1.1 2h-2.1zM189.4 179.3l1.1 2.1h-2.1zM191.7 171l1 2h-2zM194 162.6l1 2.1h-2.1z"/>
<path d="M197.8 177.1l1 2.1h-2zM200.1 168.8l1 2.1h-2.1zM202.3 160.4l1.1 2.1h-2.1zM206.2 175l1 2h-2.1zM208.4 166.6l1.1 2.1h-2.2zM141.6 184l1 2.1h-2.1zM147.7 190.2l1 2h-2.1zM149.9 181.8l1.1 2.1h-2.1zM153.8 196.3l1 2.1h-2.1zM156 188l1.1 2h-2.1zM162.1 194.1l1.1 2.1h-2.1zM164.4 185.8l1 2.1h-2.1z"/>
<path d="M170.5 192l1 2h-2.1zM172.7 183.6l1.1 2.1h-2.1zM176.6 198.1l1 2.1h-2.1zM178.8 189.8l1.1 2.1h-2.1zM181.1 181.4l1.1 2.1h-2.2zM184.9 196l1.1 2h-2.1zM187.2 187.6l1.1 2.1h-2.2zM193.3 193.8l1.1 2h-2.2zM195.5 185.5l1.1 2h-2.1zM199.4 199.9l1 2.1h-2.1zM201.6 191.6l1.1 2.1h-2.1zM203.9 183.3l1 2h-2z"/>
<path d="M159.9 202.5l1 2h-2.1zM165.9 208.6l1.1 2.1h-2.1zM168.2 200.3l1 2.1h-2zM172 214.8l1.1 2h-2.1zM174.3 206.5l1 2h-2zM180.4 212.6l1.1 2.1h-2.1zM182.7 204.3l1 2h-2.1zM186.5 218.8l1.1 2h-2.1zM188.8 210.4l1 2.1h-2.1zM191.1 202.1l1 2.1h-2.1zM194.9 216.6l1 2.1h-2.1zM197.1 208.3l1.1 2h-2.1z"/>
<path d="M178.1 220.9l1.1 2.1h-2.1zM184.2 227.1l1.1 2.1h-2.1z"/>
</g>
<text font-size="6.7" fill="#888" x="351.7" y="255.4">2868-21086</text>
<text font-size="5.3" fill="#888" x="355.1" y="245.8">ELEMENTOS</text>
<text font-size="5.1" fill="#b8b" x="300.6" y="237.7">PAN AMERICAN</text>
<g font-size="4" fill="#888">
<text x="256.9" y="238.4">LEYENDA</text>
<text x="339.6" y="237.2">Departamento de Geologia Mina</text>
</g>
<text font-size="3.9" x="309.4" y="241.9">S I L V E R</text>
<g font-size="3.2" fill="#888">
<text x="16" y="194.8">9157550N</text>
<text x="45" y="230.6" transform="rotate(-90 45 230.6)">807500E</text>
<text x="111.6" y="230.6" transform="rotate(-90 111.6 230.6)">807550E</text>
<text x="178.3" y="230.6" transform="rotate(-90 178.3 230.6)">807600E</text>
<text x="245" y="230.6" transform="rotate(-90 245 230.6)">807650E</text>
<text x="311.7" y="230.6" transform="rotate(-90 311.7 230.6)">807700E</text>
<text x="378.3" y="230.6" transform="rotate(-90 378.3 230.6)">807750E</text>
</g>
<g font-size="2.7" fill="#888">
<text x="262.9" y="251.1">S / AuCN</text>
<text x="304.5" y="249.1">CR</text>
<text x="304.6" y="254">PG</text>
<text x="262.8" y="258.7">Hg</text>
<text x="304.8" y="258.8">CA</text>
<text x="304.8" y="263.9">19-04-21</text>
<text x="305.1" y="268.8">1:500</text>
</g>
<g font-size="2" fill="#888">
<text x="285.5" y="249.1">Preparado:</text>
<text x="285.3" y="254.1">Revisado:</text>
<text x="285.4" y="258.9">Aprobado:</text>
<text x="285.4" y="264">Fecha:</text>
<text x="359.7" y="263.4">Datum: UTM WGS84</text>
<text x="285.3" y="268.9">Escala:</text>
</g>
<g font-size="1.4" fill="#888">
<text x="307.7" y="16.6">359</text>
<text x="316.7" y="14.1">362</text>
<text x="280.9" y="23.9">347</text>
<text x="289.9" y="21.5">352</text>
<text x="298.8" y="19">356</text>
<text x="314.1" y="23">358</text>
<text x="323" y="20.5">361</text>
<text x="263.1" y="28.8">335</text>
<text x="272" y="26.4">341</text>
<text x="296.2" y="27.9">351</text>
<text x="305.1" y="25.4">355</text>
<text x="320.5" y="29.4">357</text>
<text x="329.4" y="27">360</text>
<text x="245.2" y="33.7">322</text>
<text x="254.1" y="31.3">329</text>
<text x="269.4" y="35.3">334</text>
<text x="278.3" y="32.8">340</text>
<text x="287.3" y="30.4">346</text>
<text x="302.6" y="34.3">350</text>
<text x="311.5" y="31.9">354</text>
<text x="194.1" y="39.6">282</text>
<text x="203.1" y="37.2">292</text>
<text x="218.4" y="41.1">300</text>
<text x="227.3" y="38.7">308</text>
<text x="236.3" y="36.2">315</text>
<text x="251.5" y="40.2">321</text>
<text x="260.5" y="37.8">328</text>
<text x="275.8" y="41.7">333</text>
<text x="284.7" y="39.3">339</text>
<text x="293.7" y="36.8">345</text>
<text x="309" y="40.8">349</text>
<text x="317.9" y="38.4">353</text>
<text x="167.3" y="47">249</text>
<text x="176.3" y="44.5">261</text>
<text x="185.2" y="42.1">272</text>
<text x="200.5" y="46.1">281</text>
<text x="209.5" y="43.6">291</text>
<text x="224.7" y="47.6">299</text>
<text x="233.7" y="45.1">307</text>
<text x="242.6" y="42.7">314</text>
<text x="257.9" y="46.7">320</text>
<text x="266.9" y="44.2">327</text>
<text x="291.1" y="45.7">338</text>
<text x="300.1" y="43.3">344</text>
<text x="305.1" y="47.8">343</text>
<text x="315.3" y="47.2">348</text>
<text x="158.4" y="49.5">237</text>
<text x="173.7" y="53.5">248</text>
<text x="182.7" y="51">260</text>
<text x="191.6" y="48.5">271</text>
<text x="206.9" y="52.5">280</text>
<text x="215.8" y="50">290</text>
<text x="240.1" y="51.6">306</text>
<text x="249" y="49.1">313</text>
<text x="264.3" y="53.1">319</text>
<text x="273.3" y="50.6">326</text>
<text x="282.2" y="48.2">332</text>
<text x="297.5" y="52.2">337</text>
<text x="310.3" y="52.2">342</text>
<text x="155.9" y="58.4">224</text>
<text x="164.8" y="55.9">236</text>
<text x="180.1" y="59.9">247</text>
<text x="189.1" y="57.4">259</text>
<text x="198" y="55">270</text>
<text x="213.3" y="59">279</text>
<text x="222.2" y="56.5">289</text>
<text x="231.1" y="54.1">298</text>
<text x="246.5" y="58">305</text>
<text x="255.4" y="55.5">312</text>
<text x="270.7" y="59.6">318</text>
<text x="279.6" y="57.1">325</text>
<text x="288.5" y="54.6">331</text>
<text x="303" y="55.3">336</text>
<text x="118.1" y="65">172</text>
<text x="129.1" y="65.7">186</text>
<text x="138" y="63.3">199</text>
<text x="146.9" y="60.8">212</text>
<text x="162.2" y="64.8">223</text>
<text x="171.2" y="62.4">235</text>
<text x="195.4" y="63.9">258</text>
<text x="204.3" y="61.4">269</text>
<text x="219.7" y="65.4">278</text>
<text x="228.6" y="62.9">288</text>
<text x="237.5" y="60.5">297</text>
<text x="252.8" y="64.5">304</text>
<text x="261.7" y="62">311</text>
<text x="277.1" y="66">317</text>
<text x="284.1" y="61.7">324</text>
<text x="289.1" y="65.5">323</text>
<text x="294.9" y="61.1">330</text>
<text x="109.7" y="67.2">156</text>
<text x="124.2" y="71.2">171</text>
<text x="144.4" y="69.8">198</text>
<text x="153.3" y="67.3">211</text>
<text x="168.6" y="71.2">222</text>
<text x="177.5" y="68.8">234</text>
<text x="186.5" y="66.3">246</text>
<text x="201.8" y="70.3">257</text>
<text x="210.7" y="67.9">268</text>
<text x="226" y="71.8">277</text>
<text x="234.9" y="69.4">287</text>
<text x="243.9" y="66.9">296</text>
<text x="259.2" y="70.9">303</text>
<text x="268.1" y="68.5">310</text>
<text x="281.7" y="70.9">316</text>
<text x="107.5" y="75.5">139</text>
<text x="115.8" y="73.4">155</text>
<text x="130.3" y="77.3">170</text>
<text x="135.4" y="72.2">185</text>
<text x="150.7" y="76.2">197</text>
<text x="159.7" y="73.7">210</text>
<text x="175" y="77.7">221</text>
<text x="183.9" y="75.2">233</text>
<text x="192.9" y="72.8">245</text>
<text x="208.2" y="76.8">256</text>
<text x="217.1" y="74.3">267</text>
<text x="241.3" y="75.8">286</text>
<text x="250.3" y="73.4">295</text>
<text x="265.6" y="77.3">302</text>
<text x="274.5" y="74.9">309</text>
<text x="101.1" y="78">122</text>
<text x="105.2" y="83.9">121</text>
<text x="113.6" y="81.7">138</text>
<text x="121.9" y="79.5">154</text>
<text x="136.4" y="83.5">169</text>
<text x="141.8" y="78.7">184</text>
<text x="157.1" y="82.6">196</text>
<text x="166.1" y="80.2">209</text>
<text x="190.3" y="81.7">232</text>
<text x="199.3" y="79.2">244</text>
<text x="214.5" y="83.2">255</text>
<text x="223.5" y="80.7">266</text>
<text x="232.4" y="78.3">276</text>
<text x="247.7" y="82.3">285</text>
<text x="256.7" y="79.8">294</text>
<text x="270.6" y="81.8">301</text>
<text x="96.6" y="85.8">104</text>
<text x="119.7" y="87.8">137</text>
<text x="128" y="85.7">153</text>
<text x="142.5" y="89.7">168</text>
<text x="148.2" y="85.1">183</text>
<text x="163.5" y="89.1">195</text>
<text x="172.4" y="86.6">208</text>
<text x="181.4" y="84.2">220</text>
<text x="196.7" y="88.1">231</text>
<text x="205.6" y="85.7">243</text>
<text x="220.9" y="89.7">254</text>
<text x="229.9" y="87.2">265</text>
<text x="238.8" y="84.8">275</text>
<text x="254.1" y="88.7">284</text>
<text x="263" y="86.2">293</text>
<text x="91.9" y="92.4">68</text>
<text x="97.2" y="94.7">86</text>
<text x="103" y="92.2">103</text>
<text x="111.3" y="90">120</text>
<text x="125.8" y="94">136</text>
<text x="134.1" y="91.8">152</text>
<text x="148.5" y="95.8">167</text>
<text x="154.6" y="91.5">182</text>
<text x="169.9" y="95.5">194</text>
<text x="178.8" y="93">207</text>
<text x="187.7" y="90.6">219</text>
<text x="203.1" y="94.6">230</text>
<text x="212" y="92.1">242</text>
<text x="236.2" y="93.6">264</text>
<text x="245.2" y="91.2">274</text>
<text x="257.6" y="93.6">283</text>
<text x="101.1" y="100.5">85</text>
<text x="109.1" y="98.3">102</text>
<text x="117.4" y="96.2">119</text>
<text x="131.9" y="100.2">135</text>
<text x="140.2" y="98">151</text>
<text x="154.7" y="102">166</text>
<text x="161" y="98">181</text>
<text x="176.3" y="102">193</text>
<text x="185.2" y="99.5">206</text>
<text x="194.1" y="97">218</text>
<text x="209.4" y="101">229</text>
<text x="218.4" y="98.6">241</text>
<text x="227.3" y="96.1">253</text>
<text x="242.6" y="100.1">263</text>
<text x="251.5" y="97.6">273</text>
<text x="92.7" y="102.7">67</text>
<text x="107.2" y="106.7">84</text>
<text x="115.1" y="104.5">101</text>
<text x="123.5" y="102.4">118</text>
<text x="138" y="106.3">134</text>
<text x="146.3" y="104.2">150</text>
<text x="167.3" y="104.4">180</text>
<text x="191.6" y="106">205</text>
<text x="200.5" y="103.5">217</text>
<text x="215.8" y="107.5">228</text>
<text x="224.7" y="105">240</text>
<text x="233.7" y="102.5">252</text>
<text x="249" y="106.6">262</text>
<text x="93.4" y="110.2">49</text>
<text x="98.8" y="108.9">66</text>
<text x="113.3" y="112.9">83</text>
<text x="121.2" y="110.7">100</text>
<text x="129.6" y="108.5">117</text>
<text x="144.1" y="112.5">133</text>
<text x="152.4" y="110.3">149</text>
<text x="160.8" y="108.2">165</text>
<text x="173.7" y="110.9">179</text>
<text x="182.6" y="108.4">192</text>
<text x="198" y="112.4">204</text>
<text x="206.9" y="109.9">216</text>
<text x="222.2" y="113.9">227</text>
<text x="231.1" y="111.5">239</text>
<text x="240.1" y="109">251</text>
<text x="96.6" y="117.2">48</text>
<text x="104.9" y="115">65</text>
<text x="119.4" y="119">82</text>
<text x="127.7" y="116.8">99</text>
<text x="135.7" y="114.7">116</text>
<text x="150.2" y="118.7">132</text>
<text x="158.5" y="116.5">148</text>
<text x="166.8" y="114.3">164</text>
<text x="180.1" y="117.3">178</text>
<text x="189" y="114.9">191</text>
<text x="204.3" y="118.8">203</text>
<text x="213.3" y="116.4">215</text>
<text x="237.5" y="117.9">238</text>
<text x="245.1" y="115.1">250</text>
<text x="97" y="124">31</text>
<text x="102.7" y="123.4">47</text>
<text x="111" y="121.2">64</text>
<text x="125.5" y="125.2">81</text>
<text x="133.8" y="123">98</text>
<text x="141.8" y="120.8">115</text>
<text x="156.3" y="124.8">131</text>
<text x="164.6" y="122.6">147</text>
<text x="172.9" y="120.5">163</text>
<text x="186.5" y="123.7">177</text>
<text x="195.4" y="121.3">190</text>
<text x="210.7" y="125.3">202</text>
<text x="219.6" y="122.8">214</text>
<text x="228.6" y="120.4">226</text>
<text x="233.3" y="125.7">225</text>
<text x="100.4" y="131.7">30</text>
<text x="108.8" y="129.5">46</text>
<text x="117.1" y="127.3">63</text>
<text x="131.6" y="131.3">80</text>
<text x="139.9" y="129.2">97</text>
<text x="147.9" y="127">114</text>
<text x="162.3" y="131">130</text>
<text x="170.7" y="128.8">146</text>
<text x="179" y="126.7">162</text>
<text x="192.8" y="130.2">176</text>
<text x="201.8" y="127.8">189</text>
<text x="217.1" y="131.7">201</text>
<text x="226" y="129.3">213</text>
<text x="106.5" y="137.8">29</text>
<text x="114.9" y="135.7">45</text>
<text x="123.2" y="133.5">62</text>
<text x="137.7" y="137.5">79</text>
<text x="146" y="135.3">96</text>
<text x="154" y="133.1">113</text>
<text x="168.4" y="137.2">129</text>
<text x="176.8" y="135">145</text>
<text x="185.2" y="132.8">161</text>
<text x="199.2" y="136.7">175</text>
<text x="208.2" y="134.2">188</text>
<text x="222" y="136.4">200</text>
<text x="100.8" y="138.9">15</text>
<text x="120.9" y="141.9">44</text>
<text x="129.3" y="139.7">61</text>
<text x="143.8" y="143.6">78</text>
<text x="152.1" y="141.5">95</text>
<text x="160.1" y="139.3">112</text>
<text x="174.5" y="143.3">128</text>
<text x="182.9" y="141.1">144</text>
<text x="191.3" y="139">160</text>
<text x="205.6" y="143.1">174</text>
<text x="214.5" y="140.6">187</text>
<text x="104.2" y="146.2">14</text>
<text x="112.6" y="144">28</text>
<text x="127" y="148">43</text>
<text x="135.4" y="145.8">60</text>
<text x="149.9" y="149.8">77</text>
<text x="158.2" y="147.7">94</text>
<text x="166.2" y="145.5">111</text>
<text x="180.6" y="149.5">127</text>
<text x="189" y="147.3">143</text>
<text x="197.3" y="145.1">159</text>
<text x="212.3" y="148.4">173</text>
<text x="110.3" y="152.4">13</text>
<text x="118.7" y="150.2">27</text>
<text x="133.1" y="154.2">42</text>
<text x="141.5" y="152">59</text>
<text x="156" y="156">76</text>
<text x="164.3" y="153.8">93</text>
<text x="172.3" y="151.6">110</text>
<text x="186.7" y="155.6">126</text>
<text x="195.1" y="153.5">142</text>
<text x="203.4" y="151.3">158</text>
<text x="116.4" y="158.5">12</text>
<text x="124.8" y="156.3">26</text>
<text x="139.2" y="160.3">41</text>
<text x="147.6" y="158.2">58</text>
<text x="170.4" y="160">92</text>
<text x="178.4" y="157.8">109</text>
<text x="192.8" y="161.8">125</text>
<text x="201.2" y="159.6">141</text>
<text x="209.5" y="157.4">157</text>
<text x="122.5" y="164.7">11</text>
<text x="130.9" y="162.5">25</text>
<text x="145.3" y="166.5">40</text>
<text x="153.7" y="164.3">57</text>
<text x="162.1" y="162.1">75</text>
<text x="176.5" y="166.1">91</text>
<text x="184.5" y="164">108</text>
<text x="198.9" y="167.9">124</text>
<text x="207.3" y="165.8">140</text>
<text x="128.6" y="170.8">10</text>
<text x="137" y="168.7">24</text>
<text x="151.4" y="172.6">39</text>
<text x="159.8" y="170.5">56</text>
<text x="168.1" y="168.3">74</text>
<text x="182.6" y="172.3">90</text>
<text x="190.5" y="170.1">107</text>
<text x="135.1" y="177">9</text>
<text x="143.1" y="174.8">23</text>
<text x="157.5" y="178.8">38</text>
<text x="165.9" y="176.6">55</text>
<text x="174.2" y="174.5">73</text>
<text x="188.7" y="178.4">89</text>
<text x="196.6" y="176.3">106</text>
<text x="205" y="174.1">123</text>
<text x="141.2" y="183.1">8</text>
<text x="149.1" y="181">22</text>
<text x="163.6" y="185">37</text>
<text x="172" y="182.8">54</text>
<text x="180.3" y="180.6">72</text>
<text x="194.8" y="184.6">88</text>
<text x="202.7" y="182.5">105</text>
<text x="147.3" y="189.3">7</text>
<text x="155.3" y="187.1">21</text>
<text x="169.7" y="191.1">36</text>
<text x="178.1" y="188.9">53</text>
<text x="186.4" y="186.8">71</text>
<text x="200.9" y="190.8">87</text>
<text x="153.4" y="195.5">6</text>
<text x="161.4" y="193.3">20</text>
<text x="175.8" y="197.3">35</text>
<text x="184.1" y="195.1">52</text>
<text x="192.5" y="192.9">70</text>
<text x="159.5" y="201.6">5</text>
<text x="167.5" y="199.5">19</text>
<text x="181.9" y="203.5">34</text>
<text x="190.2" y="201.3">51</text>
<text x="198.6" y="199.1">69</text>
<text x="165.6" y="207.8">4</text>
<text x="173.6" y="205.6">18</text>
<text x="188" y="209.6">33</text>
<text x="196.3" y="207.4">50</text>
<text x="171.7" y="214">3</text>
<text x="179.7" y="211.8">17</text>
<text x="194.1" y="215.8">32</text>
<text x="177.8" y="220.1">2</text>
<text x="185.8" y="217.9">16</text>
<text x="183.9" y="226.3">1</text>
</g>
<text font-size="1.3" fill="#888" x="335.9" y="268.9">File: GeoMina(Z):\01 Grade Control\2. Base de datos BH\04 Planos\TAJO CHALARINA\01 Banco</text>
<text font-size=".5" fill="#fb6" x="297.2" y="244">R</text>
</svg>
